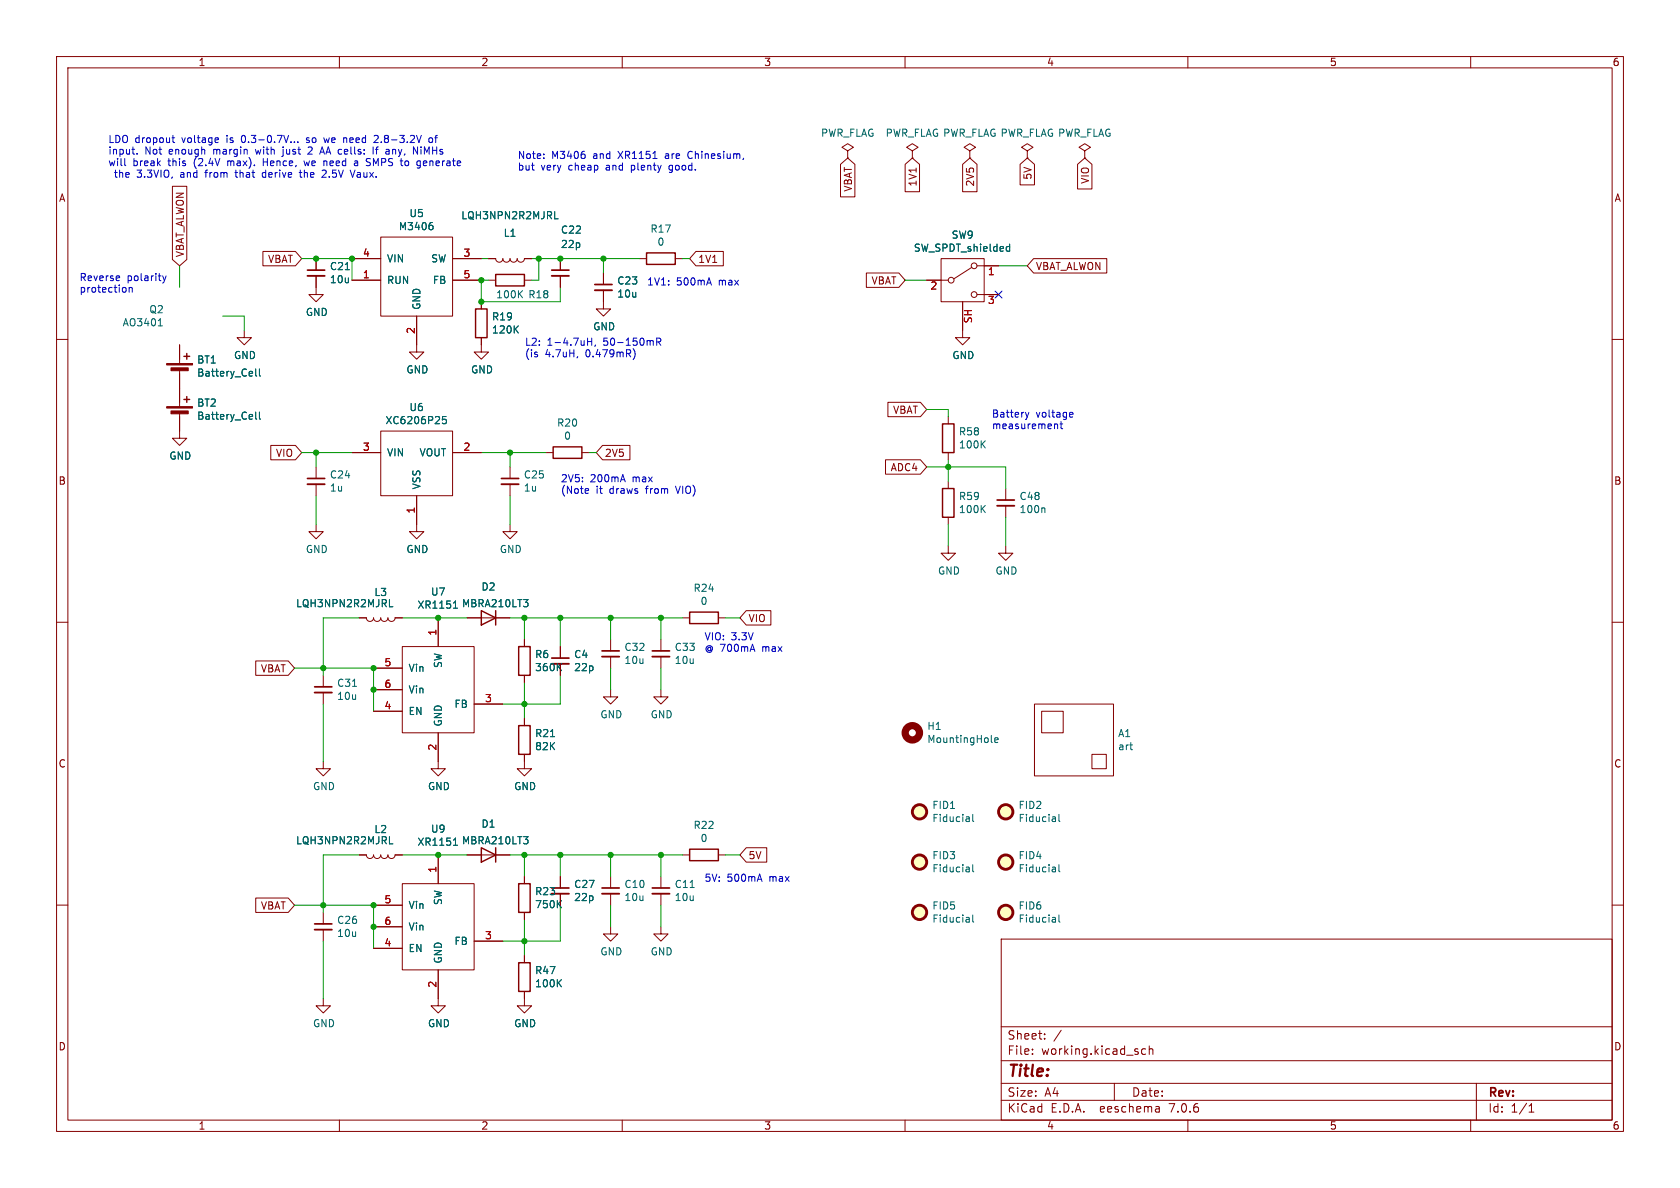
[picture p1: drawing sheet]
<svg xmlns="http://www.w3.org/2000/svg" width="297mm" height="210mm" viewBox="0 0 297 210" stroke-linecap="round" stroke-linejoin="round" font-family="sans-serif">
<g fill="none" stroke="#840000" stroke-width=".18">
<path d="M10 10h277v190h-277zM12 12h273v186h-273zM60 10v2M110 10v2M160 10v2M210 10v2M260 10v2M30.5 32.9h2.5v13l-1.3 1.1-1.2-1.1zM148.6 29.1l1.3-1.2 1.2 1.2v5.7h-2.5zM149.9 26.7l1-.7-1-.6-1.1 .6 1.1 .7v1.2M149.9 27.9h.1M160 29.1l1.3-1.2 1.3 1.2v4.8h-2.6z"/>
<path d="M161.3 26.7l1-.7-1-.6-1 .6 1 .7v1.2M161.3 27.9h.1M170.2 29.1l1.2-1.2 1.3 1.2v4.8h-2.5zM171.4 26.7l1.1-.7-1.1-.6-1 .6 1 .7v1.2M171.4 27.9h.1M180.3 29.1l1.3-1.2 1.3 1.2v3.6h-2.6zM181.6 26.7l1-.7-1-.6-1 .6 1 .7v1.2M181.6 27.9h.1M190.5 29.1l1.3-1.2 1.2 1.2v4.3h-2.5zM191.8 26.7l1-.7-1-.6-1 .6 1 .7v1.2M191.8 27.9h.1M10 60h2"/>
<path d="M43.2 58.4v1.3h1.2l-1.2 1.3-1.3-1.3h1.3M46.5 44.4h5.7l1.1 1.3-1.1 1.3h-5.7zM55.9 48.8v3.3h1.2l-1.2 1.2-1.3-1.2h1.3M55.9 45.7v2.1M62.2 49.5h5.1M62.2 45.7h5.1M67.3 41.9h12.7v14h-12.7zM73.7 55.9v6.3h1.2l-1.2 1.3-1.3-1.3h1.3M80 49.5h5.1M80 45.7h5.1M85.1 59.7v2.5h1.3l-1.3 1.3-1.3-1.3h1.3M85.1 53.3v1.3"/>
<path d="M86.4 45.7h1.2a.64 .64 0 0 0 .7 .7 .64 .64 0 0 0 .6-.7 .64 .64 0 0 0 .6 .7 .64 .64 0 0 0 .7-.7 .64 .64 0 0 0 .6 .7 .64 .64 0 0 0 .6-.7 .64 .64 0 0 0 .7 .7 .64 .64 0 0 0 .6-.7h1.3M86.4 49.5h1.2M92.7 49.5h1.3M99.1 45.7v2.1M99.1 48.8v2M106.7 51.3v3.3h1.2l-1.2 1.3-1.3-1.3h1.3M106.7 48.3v2M113 45.7h1.3M119.4 45.7h1.2M123 44.4h4.9v2.6h-4.9l-1.1-1.3zM153.2 48.3h5.7l1.1 1.2-1.1 1.3h-5.7zM163.8 49.5h3.8"/>
<path d="M166.4 45.7h7.6v7.6h-7.6zM170.2 53.3v6.4h1.2l-1.2 1.3-1.3-1.3h1.3M171.8 47.2l-3.1 2.1M172.7 52.1h3.8M172.7 47h3.8M182.7 45.7h13v2.6h-13l-1.1-1.3zM285 60h2M31.7 72.9v4.6h1.3l-1.3 1.2-1.2-1.2h1.2M31.7 61v3.3M31.7 65.3v6.6M47.9 78.7h4.3l1.1 1.3-1.1 1.3h-4.3zM67.3 76.2h12.7v11.4h-12.7z"/>
<path d="M106.5 78.7h4.9v2.6h-4.9l-1.1-1.3zM157 71.1h5.7l1.1 1.3-1.1 1.3h-5.7zM167.6 73.7v1.2M55.9 92.7v1.3h1.2l-1.2 1.3-1.3-1.3h1.3M55.9 82.6v2M55.9 85.6v2M62.2 80h5.1M73.7 87.6v6.4h1.2l-1.2 1.3-1.3-1.3h1.3M80 80h5.1M90.2 92.7v1.3h1.2l-1.2 1.3-1.3-1.3h1.3M90.2 82.6v2M90.2 85.6v2"/>
<path d="M96.5 80h1.3M102.9 80h1.2M156.5 81.3h6.2l1.1 1.3-1.1 1.2h-6.2zM167.6 96.5v1.3h1.3l-1.3 1.3-1.2-1.3h1.2M167.6 80v1.3M167.6 85.1v1.3M167.6 91.4v1.3M177.8 96.5v1.3h1.3l-1.3 1.3-1.3-1.3h1.3M177.8 86.4v2M177.8 89.4v2M10 110h2M45.2 116.8h5.8l1.1 1.3-1.1 1.3h-5.8z"/>
<path d="M57.1 119.4v2M63.5 109.2h1.3a.64 .64 0 0 0 .6 .7 .64 .64 0 0 0 .6-.7 .64 .64 0 0 0 .7 .7 .64 .64 0 0 0 .6-.7 .64 .64 0 0 0 .6 .7 .64 .64 0 0 0 .7-.7 .64 .64 0 0 0 .6 .7 .64 .64 0 0 0 .6-.7h1.3M66 118.1h5.1M71.1 114.3h12.7v15.2h-12.7zM77.5 109.2v5.1M82.5 109.2h7.7M92.7 113v1.3M92.7 119.4v1.3M99.1 114.3v2M107.9 113v2.1M107.9 116.1v2M116.8 113v2.1"/>
<path d="M116.8 116.1v2M120.6 109.2h1.3M127 109.2h1.3M131.9 107.9h4.4v2.6h-4.4l-1.1-1.3zM285 110h2M57.1 134.6v1.3h1.3l-1.3 1.3-1.2-1.3h1.2M57.1 122.4v2.1M66 125.7h5.1M66 121.9h5.1M77.5 129.5v6.4h1.2l-1.2 1.3-1.3-1.3h1.3M83.8 124.5h5.1M92.7 133.4v2.5h1.3l-1.3 1.3-1.3-1.3h1.3"/>
<path d="M92.7 127v1.3M107.9 121.9v1.3h1.3l-1.3 1.3-1.2-1.3h1.2M116.8 121.9v1.3h1.3l-1.3 1.3-1.2-1.3h1.2M182.9 124.5h13.9v12.7h-13.9zM184.1 125.7h3.9v3.8h-3.9zM193 133.4h2.6v2.5h-2.6zM10 160h2M45.2 158.7h5.8l1.1 1.3-1.1 1.3h-5.8zM63.5 151.1h1.3a.64 .64 0 0 0 .6 .7 .64 .64 0 0 0 .6-.7 .64 .64 0 0 0 .7 .7 .64 .64 0 0 0 .6-.7 .64 .64 0 0 0 .6 .7 .64 .64 0 0 0 .7-.7 .64 .64 0 0 0 .6 .7 .64 .64 0 0 0 .6-.7h1.3M71.1 156.2h12.7v15.3h-12.7zM77.5 151.1v5.1M82.5 151.1h7.7"/>
<path d="M92.7 154.9v1.3M99.1 154.9v2.1M99.1 158v2M107.9 154.9v2.1M107.9 158v2M116.8 154.9v2.1M116.8 158v2M120.6 151.1h1.3M127 151.1h1.3M131.9 149.9h3.7v2.5h-3.7l-1.1-1.3zM285 160h2M57.1 176.5v1.3h1.3l-1.3 1.3-1.2-1.3h1.2"/>
<path d="M57.1 161.3v2M57.1 164.3v2.1M66 167.6h5.1M66 160h5.1M66 163.8h5.1M77.5 171.5v6.3h1.2l-1.2 1.3-1.3-1.3h1.3M83.8 166.4h5.1M92.7 175.3v2.5h1.3l-1.3 1.3-1.3-1.3h1.3M92.7 161.3v1.3M92.7 168.9v1.3M107.9 163.8v1.3h1.3l-1.3 1.3-1.2-1.3h1.2M116.8 163.8v1.3h1.3l-1.3 1.3-1.2-1.3h1.2"/>
<path d="M177 166h108v32h-108zM60 198v2M110 198v2M160 198v2M177 194.5h108M177 191.5h108M177 187.5h108M177 181.5h108M182.5 186.3v.1M182.5 185.5v.1M184.7 183.6v.1M184.7 182.8v.1"/>
<path d="M187.6 182.1l-1.3 2M197 191.5v3M202.5 185.5l-.4-.1-.3 .3v.4l.2 .2h.5M203.2 185.5l.2-.1 .3 .1 .1 .9M203.2 184.9v1.5M204.9 195.7l.1 .9M205 196.5l-.2 .1M205 196h-.2M210 198v2M260 198v2M261 191.5v6.5M270.3 196.6h.9"/>
<path d="M270.3 195.5l.4-.4v1.5"/>
<circle cx="168.1" cy="49.5" r=".51"/>
<circle cx="172.2" cy="47" r=".51"/>
<circle cx="172.2" cy="52.1" r=".51"/>
</g>
<g fill="none" stroke="#006464" stroke-width=".18">
<path d="M76.2 39.3h.2M76.3 39.8l.3 .3v.3l-.3 .2M98.1 38.7h.6M28 57.6h.7M61 47.7h.8M91.1 58.1l.5 .8M91.6 57.6l-.7 .7M91.8 51.9l.6 .7M92.4 51.4l-.7 .7M178 44.4h.5M178 43.6h.5M178.5 43.1v1.3"/>
<path d="M45.2 65.2v1.1l.2 .2M45.2 72.8v1.1l.2 .2M45.9 65.2v1.1l.1 .2M45.9 72.8v1.1l.1 .2M78.9 73.6h-.6l-.1 .6 .2-.1 .4 .1 .1 .2v.4l-.2 .1-.5-.1M173.6 78.5l.6 .7M174.2 77.9l-.7 .7M173.6 89.9l.6 .7M174.2 89.4l-.7 .7M184.5 89.8l.2 .2v.6M68.9 107.3h.6M80.2 107.5h.7"/>
<path d="M80.3 106.5l.2-.3v1.3M92.6 106h.7l-.4 .5M93.2 106.5l.1 .2-.1 .5M98.7 117.8l.6 .8M99.3 117.3l-.8 .7M62.3 121.3h.7M97.3 130.2h.7M175.2 131.1l.2 .2M175.9 130.8l.6-.1-.1-.2-.4-.1-.1 .2v.6h.5M68.9 149.2h.6M80.2 149.4h.7M80.3 148.5l.2-.3v1.2"/>
<path d="M92.6 147.9h.7l-.4 .5M93.2 148.4l.1 .2-.1 .5M98.7 159.7l.6 .8M99.3 159.2l-.8 .7M122 156.9h.7M171.3 144.4l.1 .8M171.3 153.3l.1 .8M171.4 145.2h-.2M171.4 144.7h-.2M171.4 154.1h-.2M171.4 153.6h-.2M172 144v1.1l.1 .1"/>
<path d="M172 152.9v1l.1 .2M186.5 144.4l.1 .8M186.5 153.3l.1 .8M186.6 145.2h-.1M186.6 144.7h-.1M186.6 154.1h-.1M186.6 153.6h-.1M187.2 144v1.1l.2 .1M187.2 152.9v1l.2 .2M98.7 173.7l.6 .7M99.3 173.2l-.8 .7M171.3 162.2l.1 .8"/>
<path d="M171.4 163h-.2M171.4 162.5h-.2M172 161.7v1.1l.1 .2M186.5 162.2l.1 .8M186.6 163h-.1M186.6 162.5h-.1M187.2 161.7v1.1l.2 .2"/>
</g>
<circle cx="161.3" cy="129.5" r="1.27" fill="none" stroke="#840000" stroke-width="1.3"/>
<g fill="#ffffc2" stroke="#ffffc2" stroke-width=".18">
<circle cx="177.8" cy="143.5" r="1.27"/>
<circle cx="177.8" cy="161.3" r="1.27"/>
<circle cx="177.8" cy="152.4" r="1.27"/>
<circle cx="162.6" cy="161.3" r="1.27"/>
<circle cx="162.6" cy="143.5" r="1.27"/>
<circle cx="162.6" cy="152.4" r="1.27"/>
</g>
<g fill="none" stroke="#840000" stroke-width=".51">
<circle cx="162.6" cy="143.5" r="1.27"/>
<circle cx="162.6" cy="152.4" r="1.27"/>
<circle cx="177.8" cy="152.4" r="1.27"/>
<circle cx="177.8" cy="143.5" r="1.27"/>
<circle cx="162.6" cy="161.3" r="1.27"/>
<circle cx="177.8" cy="161.3" r="1.27"/>
</g>
<g fill="none" stroke="#840000" stroke-width=".33">
<path d="M54.4 48.8h3M97.5 48.8h3.1M105.2 51.3h3M54.4 85.6h3M88.6 85.6h3.1M176.3 89.4h3M97.5 117.3h3.1M106.4 116.1h3.1M115.3 116.1h3.1M55.6 122.4h3.1M97.5 158h3.1M106.4 158h3.1"/>
<path d="M115.3 158h3.1M55.6 164.3h3.1"/>
</g>
<g fill="none" stroke="#840000" stroke-width=".3">
<path d="M54.4 47.8h3M97.5 47.8h3.1M105.2 50.3h3M54.4 84.6h3M88.6 84.6h3.1M176.3 88.4h3M97.5 116.3h3.1M106.4 115.1h3.1M115.3 115.1h3.1M55.6 121.4h3.1M97.5 157h3.1M106.4 157h3.1"/>
<path d="M115.3 157h3.1M55.6 163.3h3.1"/>
</g>
<g fill="none" stroke="#840000" stroke-width=".25">
<path d="M84.1 54.6h2v5.1h-2zM87.6 48.5h5.1v2h-5.1zM114.3 44.7h5.1v2h-5.1zM32.5 63h1M32.5 70.6h1M33 62.5v1M33 70.1v1M97.8 79h5.1v2h-5.1zM166.6 74.9h2.1v5.1h-2.1zM166.6 86.4h2.1v5h-2.1zM85.1 108l2.5 1.2-2.5 1.3zM87.6 108v2.5"/>
<path d="M91.7 114.3h2v5.1h-2zM121.9 108.2h5.1v2h-5.1zM91.7 128.3h2v5.1h-2zM85.1 149.9l2.5 1.2-2.5 1.3zM87.6 149.9v2.5M91.7 156.2h2v5.1h-2zM121.9 150.1h5.1v2h-5.1zM91.7 170.2h2v5.1h-2z"/>
</g>
<g fill="#840000" stroke="#840000" stroke-width=".18">
<path d="M29.5 64.3h4.5v.2h-4.5z"/>
<path d="M30.2 65h3.1v.5h-3.1z"/>
<path d="M29.5 71.9h4.5v.2h-4.5z"/>
<path d="M30.2 72.6h3.1v.6h-3.1z"/>
</g>
<g fill="none" stroke="#0000c2" stroke-width=".18">
<path d="M22.1 28v1.1l.1 .2M24.2 27.1v.1M30.4 24.4h.5M30.6 23.9v1.1l.3 .2M38.4 24.4l.2 .3-.6 .1M38.6 25.1l-.2 .1M41.5 30.5h.5M41.7 30.1l.1 1.2M46.5 28v1.3M46.5 28.6h.8M46.8 30.5h-.2l-.2 .2v.5l.4 .1M50.1 27.5l-.1 .1"/>
<path d="M50.1 26v.1M52 25.1v.1M52.7 25.1v.1M52.9 30.5h.5M53.1 30.1v1.1l.3 .1M53.7 28.4l.3 .9 .2-.6M54.2 25.1l.1 .1M54.3 24.4l-.1 .1 .1 .3M54.6 26l-.1 .1M55.1 26.5l-.7 .7h.8M56.5 27.2l.4-1.2 .5 1.2M56.6 26.9h.6"/>
<path d="M57.1 30.1h-.1M57.2 24.4l.3 .8 .2-.6M57.4 30.1l.3 .2M57.4 28.4l.4 .2M57.7 30.4l-.8 .9h.8M60.9 24.4l.4 .1M62.7 28.5h.5v.8M62.7 29.2h.5M62.8 30.1l-.5 1.2M63.2 28.7l-.5 .2M65.3 28l.2 .1M65.4 28.8v.4"/>
<path d="M66 26v1.2M66.2 24l.4-.1 .3 .3M66.4 26.4h.5M66.9 26l-.3 .2v1M66.9 24.3l-.8 .9h.8M71.7 29.2l.3 .1M72 28.4l-.3 .1M73.1 26l.7 1.2v-1.2M74.4 26v.1M74.4 26.4v.8M75.3 28.4h-.3l-.2 .2 .1 .6 .4 .1M75.5 28.7l-.7 .2"/>
<path d="M75.9 24.5l.2-.1 .3 .1 .1 .5-.1 .1-.3 .1-.2-.1zM96.1 27.9v.1M96.1 27.2v.2M118.3 30.4l.2 .1M118.5 29.2l-.2 .3v.3l.2 .3M121.8 26.8l-.2 .5 .2 .7M21.1 48.8v.3l-.6 .1M22.2 50.9v.6M22.8 50.8v.9M22.8 50.9l.2-.1 .3 .1 .1 .8M28.8 48.8l.3 .8M29.1 49.6l-.3 .4"/>
<path d="M29.4 48.8l-.3 .8M104.6 59.8v1.2M102.1 63l-.1 .3M103.9 60.4h.7M105.3 61l-.2 .2M112 61.7a1.47 1.47 0 0 1-.1 1.9M116.1 60.4h.6l.1-.2v-.3l-.7-.1v1.2M116.4 60.4l.4 .6M181.3 72.9l.3 .8M181.6 73.7l-.2 .4M181.9 72.9l-.3 .8M186.6 74.9l.4 .2v.7"/>
<path d="M187.4 74.9h.5M187.6 74.5v1.1l.3 .2M189.3 72.9l.3 .1 .1 .2-.6 .1M189.6 73.7h-.3M103.9 86.4l.2 .3-.6 .1M104 87.2h-.1M119.4 85.9l.4 1.3"/>
</g>
<g fill="none" stroke="#009600" stroke-width=".18">
<path d="M31.7 47v3.8M39.4 55.9h3.8v2.5M53.3 45.7h8.9v3.8M85.1 45.7h1.3M86.4 49.5h-1.3v3.8h14v-2.5M94 45.7h19M95.2 45.7v3.8h-1.2M106.7 45.7v2.6M120.6 45.7h1.3M160 49.5h3.8M176.5 47h5.1M163.8 72.4h3.8v1.3"/>
<path d="M53.3 80h8.9M55.9 80v2.6M55.9 87.6v5.1M85.1 80h11.4M90.2 80v2.6M90.2 87.6v5.1M104.1 80h1.3M163.8 82.6h14v3.8M167.6 81.3v3.8M167.6 92.7v3.8M177.8 91.4v5.1M52.1 118.1h13.9v7.6"/>
<path d="M63.5 109.2h-6.4v10.2M71.1 109.2h11.4M90.2 109.2h30.4M92.7 109.2v3.8M99.1 109.2v5.1M99.1 119.4v5.1h-10.2M107.9 109.2v3.8M107.9 118.1v3.8M116.8 109.2v3.8M116.8 118.1v3.8M128.3 109.2h2.5M57.1 124.5v10.1"/>
<path d="M92.7 120.7v6.3M63.5 151.1h-6.4v10.2M71.1 151.1h11.4M90.2 151.1h30.4M92.7 151.1v3.8M99.1 151.1v3.8M107.9 151.1v3.8M116.8 151.1v3.8M128.3 151.1h2.5M52.1 160h13.9v7.6M57.1 166.4v10.1M92.7 162.6v6.3"/>
<path d="M99.1 160v6.4h-10.2M107.9 160v3.8M116.8 160v3.8"/>
</g>
<path d="M175.9 51.5l1.2 1.2M177.1 51.5l-1.2 1.2" fill="none" stroke="#000084" stroke-width=".18"/>
<g fill="#009600" stroke="#009600" stroke-width=".18">
<circle cx="77.5" cy="151.1" r=".46"/>
<circle cx="66" cy="160" r=".46"/>
<circle cx="57.1" cy="160" r=".46"/>
<circle cx="66" cy="163.8" r=".46"/>
<circle cx="92.7" cy="166.4" r=".46"/>
<circle cx="167.6" cy="82.6" r=".46"/>
<circle cx="57.1" cy="118.1" r=".46"/>
<circle cx="92.7" cy="124.5" r=".46"/>
<circle cx="66" cy="118.1" r=".46"/>
<circle cx="66" cy="121.9" r=".46"/>
<circle cx="99.1" cy="109.2" r=".46"/>
<circle cx="92.7" cy="109.2" r=".46"/>
<circle cx="85.1" cy="49.5" r=".46"/>
<circle cx="62.2" cy="45.7" r=".46"/>
<circle cx="55.9" cy="80" r=".46"/>
<circle cx="55.9" cy="45.7" r=".46"/>
<circle cx="95.2" cy="45.7" r=".46"/>
<circle cx="77.5" cy="109.2" r=".46"/>
<circle cx="90.2" cy="80" r=".46"/>
<circle cx="85.1" cy="53.3" r=".46"/>
<circle cx="99.1" cy="45.7" r=".46"/>
<circle cx="106.7" cy="45.7" r=".46"/>
<circle cx="99.1" cy="151.1" r=".46"/>
<circle cx="92.7" cy="151.1" r=".46"/>
<circle cx="107.9" cy="151.1" r=".46"/>
<circle cx="116.8" cy="151.1" r=".46"/>
<circle cx="107.9" cy="109.2" r=".46"/>
<circle cx="116.8" cy="109.2" r=".46"/>
</g>
<text font-size="2.8" fill="#840000" x="178" y="190.9">Title:</text>
<g font-size="2.1" fill="#840000">
<text x="178" y="184">Sheet:</text>
<text x="178" y="186.7">File:</text>
<text x="184.1" y="186.7">working.kicad_sch</text>
<text x="178" y="196.9">KiCad</text>
<text x="178" y="194.1">Size:</text>
<text x="184.7" y="194.1">A4</text>
<text x="185.7" y="196.9">E.D.A.</text>
<text x="194.6" y="196.9">eeschema</text>
<text x="200" y="194.1">Date:</text>
<text x="207" y="196.9">7.0.6</text>
<text x="263" y="194.3">Rev:</text>
<text x="263" y="196.9">Id:</text>
<text x="267.1" y="196.9">1/1</text>
</g>
<g font-size="1.8" fill="#840000">
<text x="35" y="11.9">1</text>
<text x="85" y="11.9">2</text>
<text x="135" y="11.9">3</text>
<text x="185" y="11.9">4</text>
<text x="235" y="11.9">5</text>
<text x="285" y="11.9">6</text>
<text x="10.3" y="35.9">A</text>
<text x="150.8" y="34" transform="rotate(-90 150.8 34)">VBAT</text>
<text x="162.2" y="33.1" transform="rotate(-90 162.2 33.1)">1V1</text>
<text x="172.4" y="33.1" transform="rotate(-90 172.4 33.1)">2V5</text>
<text x="182.6" y="31.9" transform="rotate(-90 182.6 31.9)">5V</text>
<text x="192.7" y="32.6" transform="rotate(-90 192.7 32.6)">VIO</text>
<text x="285.3" y="35.9">A</text>
<text x="32.7" y="45.6" transform="rotate(-90 32.7 45.6)">VBAT_ALWON</text>
<text x="47.3" y="46.7">VBAT</text>
<text x="123.3" y="46.7">1V1</text>
<text x="183" y="47.9">VBAT_ALWON</text>
<text x="154" y="50.5">VBAT</text>
<text x="157.8" y="73.3">VBAT</text>
<text x="48.7" y="81">VIO</text>
<text x="106.8" y="81">2V5</text>
<text x="157.4" y="83.5">ADC4</text>
<text x="10.3" y="85.9">B</text>
<text x="285.3" y="85.9">B</text>
<text x="132.2" y="110.2">VIO</text>
<text x="46" y="119.1">VBAT</text>
<text x="94.5" y="118.8">360K</text>
<text x="10.3" y="135.9">C</text>
<text x="285.3" y="135.9">C</text>
<text x="132.2" y="152.1">5V</text>
<text x="46" y="161">VBAT</text>
<text x="10.3" y="185.9">D</text>
<text x="285.3" y="185.9">D</text>
<text x="35" y="199.9">1</text>
<text x="85" y="199.9">2</text>
<text x="135" y="199.9">3</text>
<text x="185" y="199.9">4</text>
<text x="235" y="199.9">5</text>
<text x="285" y="199.9">6</text>
</g>
<g font-size="1.8" fill="#0000c2">
<text x="19" y="25.4">LDO dropout</text>
<text x="19" y="27.4">input.</text>
<text x="19" y="29.5">will</text>
<text x="23.5" y="29.5">break</text>
<text x="25.6" y="27.4">Not</text>
<text x="29.9" y="29.5">this</text>
<text x="30" y="27.4">enough</text>
<text x="32.3" y="25.4">voltage</text>
<text x="34.5" y="29.5">(2.4V</text>
<text x="38" y="27.4">margin</text>
<text x="40.3" y="25.4">is</text>
<text x="40.7" y="29.5">max).</text>
<text x="43.1" y="25.4">0.3-0.7V...</text>
<text x="45.7" y="27.4">with</text>
<text x="47.2" y="29.5">Hence,</text>
<text x="50.7" y="27.4">just</text>
<text x="54.7" y="29.5">we</text>
<text x="54.8" y="25.4">so</text>
<text x="55.3" y="27.4">2</text>
<text x="57.7" y="27.4">AA cells:</text>
<text x="58.2" y="25.4">we</text>
<text x="58.3" y="29.5">need</text>
<text x="61.8" y="25.4">need</text>
<text x="63.9" y="29.5">a</text>
<text x="66.2" y="29.5">SMPS</text>
<text x="67.4" y="27.4">If</text>
<text x="67.4" y="25.4">2.8-3.2V</text>
<text x="69.9" y="27.4">any,</text>
<text x="72.5" y="29.5">to</text>
<text x="74.9" y="27.4">NiMHs</text>
<text x="75.6" y="29.5">generate</text>
<text x="77.3" y="25.4">of</text>
<text x="91.4" y="28.2">Note:</text>
<text x="97.5" y="28.2">M3406</text>
<text x="105" y="28.2">and</text>
<text x="109.6" y="28.2">XR1151</text>
<text x="118.1" y="28.2">are</text>
<text x="122.3" y="28.2">Chinesium,</text>
<text x="20.2" y="31.5">the</text>
<text x="24.4" y="31.5">3.3VIO,</text>
<text x="32.2" y="31.5">and</text>
<text x="36.8" y="31.5">from</text>
<text x="42.3" y="31.5">that</text>
<text x="47.2" y="31.5">derive</text>
<text x="54.1" y="31.5">the</text>
<text x="58.2" y="31.5">2.5V</text>
<text x="63.5" y="31.5">Vaux.</text>
<text x="91.4" y="30.2">but</text>
<text x="95.6" y="30.2">very</text>
<text x="100.6" y="30.2">cheap</text>
<text x="107.4" y="30.2">and</text>
<text x="112" y="30.2">plenty</text>
<text x="118.9" y="30.2">good.</text>
<text x="14" y="49.8">Reverse</text>
<text x="14" y="51.8">protection</text>
<text x="22.5" y="49.8">polarity</text>
<text x="114.3" y="50.6">1V1:</text>
<text x="119.6" y="50.6">500mA</text>
<text x="127.2" y="50.6">max</text>
<text x="92.7" y="61.2">L2:</text>
<text x="92.7" y="63.3">(is</text>
<text x="96.4" y="63.3">4.7uH,</text>
<text x="96.7" y="61.2">1-4.7uH,</text>
<text x="103.6" y="63.3">0.479mR)</text>
<text x="106.8" y="61.2">50-150mR</text>
<text x="175.3" y="73.9">Battery</text>
<text x="175.3" y="76">measurement</text>
<text x="183.1" y="73.9">voltage</text>
<text x="99.1" y="85.3">2V5:</text>
<text x="99.1" y="87.4">(Note</text>
<text x="104.3" y="85.3">200mA</text>
<text x="105.4" y="87.4">it</text>
<text x="107.9" y="87.4">draws</text>
<text x="111.9" y="85.3">max</text>
<text x="114.5" y="87.4">from</text>
<text x="120" y="87.4">VIO)</text>
<text x="124.5" y="113.3">VIO:</text>
<text x="129.3" y="113.3">3.3V</text>
<text x="124.5" y="115.3">@ 700mA</text>
<text x="134.8" y="115.3">max</text>
<text x="124.5" y="156">5V:</text>
<text x="128.5" y="156">500mA</text>
<text x="136.1" y="156">max</text>
</g>
<g font-size="1.8" fill="#006464">
<text x="145" y="24.4">PWR_FLAG</text>
<text x="156.5" y="24.4">PWR_FLAG PWR_FLAG PWR_FLAG PWR_FLAG</text>
<text x="70.4" y="40.9">M3406</text>
<text x="72.3" y="38.6">U5</text>
<text x="81.5" y="39">LQH3NPN2R2MJRL</text>
<text x="99.1" y="41.5">C22</text>
<text x="114.9" y="41.3">R17</text>
<text x="58.2" y="48">C21</text>
<text x="68.3" y="46.6">VIN</text>
<text x="76.1" y="46.6">SW</text>
<text x="88.9" y="42.1">L1</text>
<text x="99.1" y="44">22p</text>
<text x="116.1" y="43.6">0</text>
<text x="161.5" y="44.7">SW_SPDT_shielded</text>
<text x="168.1" y="42.4">SW9</text>
<text x="58.2" y="50.3">10u</text>
<text x="68.3" y="50.4">RUN</text>
<text x="76.4" y="50.4">FB</text>
<text x="87.6" y="52.9">100K</text>
<text x="93.3" y="52.9">R18</text>
<text x="109" y="50.5">C23</text>
<text x="109" y="52.8">10u</text>
<text x="21.6" y="57.9">AO3401</text>
<text x="26.3" y="55.6">Q2</text>
<text x="54" y="56.1">GND</text>
<text x="74.5" y="54.9" transform="rotate(-90 74.5 54.9)">GND</text>
<text x="86.9" y="59.2">120K</text>
<text x="86.9" y="56.8">R19</text>
<text x="104.8" y="58.6">GND</text>
<text x="34.8" y="64.5">BT1</text>
<text x="41.3" y="63.7">GND</text>
<text x="168.3" y="63.7">GND</text>
<text x="34.8" y="66.8">Battery_Cell</text>
<text x="71.8" y="66.2">GND</text>
<text x="83.2" y="66.2">GND</text>
<text x="34.8" y="72.1">BT2</text>
<text x="34.8" y="74.4">Battery_Cell</text>
<text x="68.1" y="75.2">XC6206P25</text>
<text x="72.3" y="72.9">U6</text>
<text x="98.4" y="75.6">R20</text>
<text x="99.6" y="77.9">0</text>
<text x="169.4" y="77.2">R58</text>
<text x="29.8" y="81.5">GND</text>
<text x="68.3" y="80.9">VIN</text>
<text x="74.1" y="80.9">VOUT</text>
<text x="169.4" y="79.5">100K</text>
<text x="58.2" y="87.1">1u</text>
<text x="58.2" y="84.8">C24</text>
<text x="74.5" y="86.6" transform="rotate(-90 74.5 86.6)">VSS</text>
<text x="92.5" y="87.1">1u</text>
<text x="92.5" y="84.8">C25</text>
<text x="169.4" y="88.6">R59</text>
<text x="180.1" y="88.6">C48</text>
<text x="169.4" y="90.9">100K</text>
<text x="180.1" y="90.9">100n</text>
<text x="54" y="98">GND</text>
<text x="71.8" y="98">GND</text>
<text x="88.3" y="98">GND</text>
<text x="165.7" y="101.8">GND</text>
<text x="175.9" y="101.8">GND</text>
<text x="52.2" y="107.5">LQH3NPN2R2MJRL</text>
<text x="66.1" y="105.6">L3</text>
<text x="73.7" y="107.8">XR1151</text>
<text x="76.1" y="105.5">U7</text>
<text x="81.6" y="107.5">MBRA210LT3</text>
<text x="85" y="104.6">D2</text>
<text x="122.5" y="104.8">R24</text>
<text x="123.8" y="107.1">0</text>
<text x="72.1" y="119">Vin</text>
<text x="78.3" y="118.2" transform="rotate(-90 78.3 118.2)">SW</text>
<text x="94.5" y="116.5">R6</text>
<text x="101.4" y="116.5">C4</text>
<text x="101.4" y="118.8">22p</text>
<text x="110.3" y="115.3">C32</text>
<text x="110.3" y="117.6">10u</text>
<text x="119.2" y="115.3">C33</text>
<text x="119.2" y="117.6">10u</text>
<text x="59.5" y="121.6">C31</text>
<text x="59.5" y="123.9">10u</text>
<text x="72.1" y="122.8">Vin</text>
<text x="80.2" y="125.3">FB</text>
<text x="72.1" y="126.6">EN</text>
<text x="78.3" y="128.5" transform="rotate(-90 78.3 128.5)">GND</text>
<text x="94.5" y="130.5">R21</text>
<text x="106" y="127.2">GND</text>
<text x="114.9" y="127.2">GND</text>
<text x="163.8" y="129.2">H1</text>
<text x="163.8" y="131.5">MountingHole</text>
<text x="197.6" y="130.5">A1</text>
<text x="94.5" y="132.8">82K</text>
<text x="197.6" y="132.8">art</text>
<text x="55.2" y="139.9">GND</text>
<text x="75.6" y="139.9">GND</text>
<text x="90.8" y="139.9">GND</text>
<text x="164.7" y="143.2">FID1</text>
<text x="180" y="143.2">FID2</text>
<text x="52.2" y="149.5">LQH3NPN2R2MJRL</text>
<text x="66.1" y="147.5">L2</text>
<text x="73.7" y="149.7">XR1151</text>
<text x="76.1" y="147.4">U9</text>
<text x="81.6" y="149.5">MBRA210LT3</text>
<text x="85" y="146.5">D1</text>
<text x="122.5" y="146.7">R22</text>
<text x="123.8" y="149">0</text>
<text x="164.7" y="145.5">Fiducial</text>
<text x="180" y="145.5">Fiducial</text>
<text x="164.7" y="152.1">FID3</text>
<text x="164.7" y="154.4">Fiducial</text>
<text x="180" y="152.1">FID4</text>
<text x="180" y="154.4">Fiducial</text>
<text x="72.1" y="160.9">Vin</text>
<text x="78.3" y="160.1" transform="rotate(-90 78.3 160.1)">SW</text>
<text x="94.5" y="160.8">750K</text>
<text x="94.5" y="158.4">R23</text>
<text x="101.4" y="157.2">C27</text>
<text x="101.4" y="159.5">22p</text>
<text x="110.3" y="157.2">C10</text>
<text x="110.3" y="159.5">10u</text>
<text x="119.2" y="157.2">C11</text>
<text x="119.2" y="159.5">10u</text>
<text x="164.7" y="161">FID5</text>
<text x="180" y="161">FID6</text>
<text x="59.5" y="163.5">C26</text>
<text x="59.5" y="165.8">10u</text>
<text x="72.1" y="164.7">Vin</text>
<text x="80.2" y="167.2">FB</text>
<text x="164.7" y="163.3">Fiducial</text>
<text x="180" y="163.3">Fiducial</text>
<text x="72.1" y="168.5">EN</text>
<text x="78.3" y="170.4" transform="rotate(-90 78.3 170.4)">GND</text>
<text x="94.5" y="172.4">R47</text>
<text x="106" y="169.1">GND</text>
<text x="114.9" y="169.1">GND</text>
<text x="94.5" y="174.7">100K</text>
<text x="55.2" y="181.8">GND</text>
<text x="75.6" y="181.8">GND</text>
<text x="90.8" y="181.8">GND</text>
</g>
<g font-size="1.8" fill="#a90000">
<text x="64.1" y="45.5">4</text>
<text x="81.8" y="45.5">3</text>
<text x="64.1" y="49.3">1</text>
<text x="81.8" y="49.3">5</text>
<text x="164.4" y="51.5">2</text>
<text x="174.6" y="49">1</text>
<text x="73.4" y="59.1" transform="rotate(-90 73.4 59.1)">2</text>
<text x="172.2" y="57.3" transform="rotate(-90 172.2 57.3)">SH</text>
<text x="174.6" y="54.1">3</text>
<text x="64.1" y="79.8">3</text>
<text x="81.8" y="79.8">2</text>
<text x="73.4" y="90.9" transform="rotate(-90 73.4 90.9)">1</text>
<text x="77.2" y="112.5" transform="rotate(-90 77.2 112.5)">1</text>
<text x="67.9" y="117.9">5</text>
<text x="67.9" y="125.5">4</text>
<text x="67.9" y="121.7">6</text>
<text x="85.7" y="124.2">3</text>
<text x="77.2" y="132.8" transform="rotate(-90 77.2 132.8)">2</text>
<text x="77.2" y="154.4" transform="rotate(-90 77.2 154.4)">1</text>
<text x="67.9" y="159.8">5</text>
<text x="67.9" y="167.4">4</text>
<text x="67.9" y="163.6">6</text>
<text x="85.7" y="166.1">3</text>
<text x="77.2" y="174.7" transform="rotate(-90 77.2 174.7)">2</text>
</g>
</svg>
